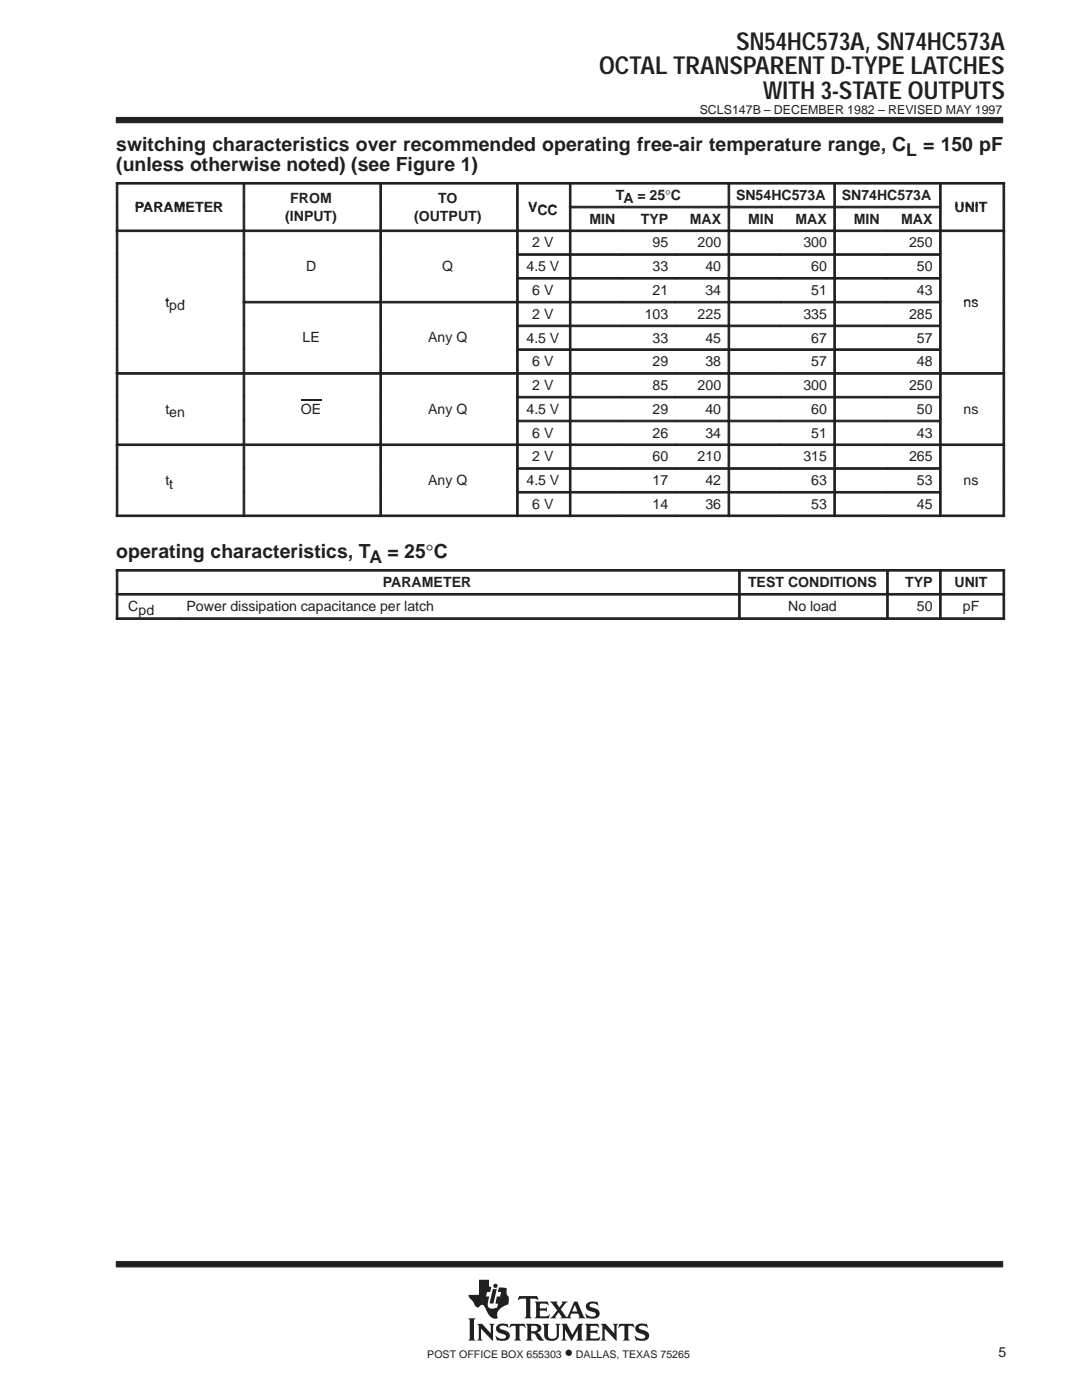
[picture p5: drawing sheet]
<svg xmlns="http://www.w3.org/2000/svg" width="216mm" height="279mm" viewBox="0 0 216 279" stroke-linecap="round" stroke-linejoin="round" font-family="sans-serif">
<g fill="#231f20" stroke="#231f20" stroke-width=".2">
<path d="M23.2 23.4h176.9v1.1h-176.9z" fill-rule="evenodd"/>
<path d="M23.2 251.8h176.9v1h-176.9z" fill-rule="evenodd"/>
</g>
<g fill="#231f20">
<path d="M98.3 257.3h.8l-.6 2.8h-.8z"/>
<path d="M104.9 264.2h1.9a.9 .9 0 0 1 1 .3 .9 .9 0 0 1 0 1.2l-.7 .2 .5 .4 .9 1.2a1.2 1.2 0 0 1-1.6-1l-.3-.4h-.6v1l.3 .4h-1.4l.3-.5v-2.3z" fill-rule="evenodd"/>
<path d="M109.7 259.8h1.6l-.2 .3 .5 .8 .6-.8-.1-.3h1.2l-.4 .2-1 1.3 1.2 1.6 1.5-3.1h.6l1.2 2.9 .4 .4-1.4-.1a.22 .22 0 0 0 .2-.1 .22 .22 0 0 0 0-.3l-.2-.4h-1.4l-.2 .7 .2 .2h-2.2l.2-.3-.5-.9-.7 .9 .2 .3h-1.3l.6-.4 .9-1.2z" fill-rule="evenodd"/>
<path d="M127.1 264.4l.8-.3 .9 .2 .2-.2 .3 .8-.1 .1a1.2 1.2 0 0 0-1.7-.1 1.47 1.47 0 0 0 1.3 .7 1.03 1.03 0 0 1 .7 1.2 1.03 1.03 0 0 1-1.2 .8l-1.1-.1-.2 .1-.4-1 .9 .5h.9a.45 .45 0 0 0 .4-.5 .45 .45 0 0 0-.6-.3l-.2-.1a1.11 1.11 0 0 1-1.2-1.5z" fill-rule="evenodd"/>
<path d="M123.6 264.2h2.8l.2 .8-.6-.4h-.5l-.1 .1v2.4l.3 .4h-1.4l.3-.4v-2.4l-.1-.1h-.5l-.7 .4z" fill-rule="evenodd"/>
<path d="M116.7 264.2h2.6l.2 .8-.6-.4-1.1 .1v.9h1.1l.3-.3v.9l-.4-.2h-1v1l1.3 .1 .7-.3-.3 .7h-2.8l.3-.4v-2.5z" fill-rule="evenodd"/>
<path d="M119.9 264.2h1l1.7 1.9v-1.5l-.3-.4h1l-.3 .4v3l-2.3-2.4v2l.3 .3h-1.1l.3-.4v-2.5z" fill-rule="evenodd"/>
<path d="M112 264.2h1.1l1.1 2.2 1.2-2.2h1l-.3 .4v2.6l.3 .3h-1.4l.3-.4v-1.7l-1.3 2.2-1.3-2.3v1.8l.4 .4h-1.1l.3-.5v-2.3z" fill-rule="evenodd"/>
<path d="M99.3 264.4l.7-.2 1.1 .1 .1-.2 .3 .8-.6-.3h-.8a.41 .41 0 0 0-.4 .4 .41 .41 0 0 0 .5 .4 1.29 1.29 0 0 1 1.5 1.4 1.08 1.08 0 0 1-1.2 .8l-1.1-.1-.2 .1-.4-1 .8 .5 .5 .1 .6-.1 .3-.3a.72 .72 0 0 0-.9-.6 .99 .99 0 0 1-1-.6 .99 .99 0 0 1 .2-1.2z" fill-rule="evenodd"/>
<path d="M101.9 264.2h2.8l.2 .8-.7-.4h-.4l-.1 .1v2.4l.3 .4h-1.4l.3-.4v-2.4l-.1-.1h-.5l-.7 .4z" fill-rule="evenodd"/>
<path d="M108.3 264.2h1.3l-.3 .4v2a.65 .65 0 0 0 .7 .6l.6-.1 .4-.4 .1-2-.3-.5h1l-.3 .4v1.8a1.54 1.54 0 0 1-2.4 .9l-.5-.6v-2.1z" fill-rule="evenodd"/>
<path d="M95.2 264.2h1l1.7 1.9v-1.5l-.3-.4h1.1l-.3 .4v3l-2.4-2.4v1.9l.3 .4h-1.1l.3-.5v-2.3z" fill-rule="evenodd"/>
<path d="M93.4 263.1h1.5l-.3 .4v3.6l.3 .4h-1.5l.3-.4v-3.6z" fill-rule="evenodd"/>
<path d="M103.6 258.7h3.6l.2 .8-.4-.3h-1.2v3.6l.3 .3h-1.4l.2-.2 .1-.3v-3.2l-.1-.2h-.8l-.7 .3z" fill-rule="evenodd"/>
<path d="M106.7 259.8h2.6l.1 .7-.5-.3-1.2 .1v.8h1.1l.3-.2v.9l-.4-.2h-1v1l.2 .1h1.2l.5-.4 .1 .1-.2 .7h-2.8l.3-.5v-2.3z" fill-rule="evenodd"/>
<path d="M117.1 260.2a2.09 2.09 0 0 1 1.9-.3l.2-.2 .1 .9a1.22 1.22 0 0 0-1.7-.1 .82 .82 0 0 0 .9 .5 1.06 1.06 0 0 1 1.2 1.1 1.06 1.06 0 0 1-1.2 1.1l-1.2-.2-.2 .2-.3-1 .8 .5 .8 .1a.46 .46 0 0 0 .5-.5 .46 .46 0 0 0-.5-.5h-.2a1.11 1.11 0 0 1-1.2-1.6z" fill-rule="evenodd"/>
<path d="M95.6 255.4h2v1.3l.4 .2-.2 .9h-.6l-.2 .9h.6l-.3 1.3 .1 .7a.9 .9 0 0 0 1.2 .4l.6-.2 .2-.7-.5-.1 .2-1.4h.7l.2-.9h-.7l.3-.9 1.5 .2v1.1l.2 .4 .2 .1v.7a.81 .81 0 0 1-.6 1.1 2.73 2.73 0 0 0-1.7 1.7l.1 .8-.1 .1a1.81 1.81 0 0 1-2.1-1.5l-.3-.6a.7 .7 0 0 0-.6-.6 .7 .7 0 0 0-.7 .5 1.12 1.12 0 0 1-1.1-1.1l-.7-.8-.2-.6h2.1z" fill-rule="evenodd"/>
<circle cx="98.9" cy="256.6" r=".43"/>
</g>
<g fill="#fff">
<path d="M114.7 260.4l.5 1.3h-1z"/>
<path d="M106 264.6h.6a.56 .56 0 0 1 .6 .5 .56 .56 0 0 1-.6 .6h-.6z" fill-rule="evenodd"/>
</g>
<g fill="#231f20" stroke="#231f20" stroke-width=".2">
<path d="M23.2 36.4h.3v4.7h-.3z" fill-rule="evenodd"/>
<path d="M23.2 36.4h25.3v.3h-25.3z" fill-rule="evenodd"/>
<path d="M48.5 36.4h.3v4.7h-.3z" fill-rule="evenodd"/>
<path d="M48.5 36.4h27.3v.3h-27.3z" fill-rule="evenodd"/>
<path d="M75.8 36.4h.3v4.7h-.3z" fill-rule="evenodd"/>
<path d="M75.8 36.4h27.3v.3h-27.3z" fill-rule="evenodd"/>
<path d="M103.1 36.4h.3v4.7h-.3z" fill-rule="evenodd"/>
<path d="M103.1 36.4h10.5v.3h-10.5z" fill-rule="evenodd"/>
<path d="M113.6 36.4h.3v4.7h-.3z" fill-rule="evenodd"/>
<path d="M113.6 36.4h31.7v.3h-31.7z" fill-rule="evenodd"/>
<path d="M145.3 36.4h.3v4.7h-.3z" fill-rule="evenodd"/>
<path d="M145.3 36.4h21.1v.3h-21.1z" fill-rule="evenodd"/>
<path d="M166.4 36.4h.3v4.7h-.3z" fill-rule="evenodd"/>
<path d="M166.4 36.4h21.1v.3h-21.1z" fill-rule="evenodd"/>
<path d="M187.5 36.4h.3v4.7h-.3z" fill-rule="evenodd"/>
<path d="M200.1 36.4h.4v4.7h-.4z" fill-rule="evenodd"/>
<path d="M187.5 36.4h13v.3h-13z" fill-rule="evenodd"/>
<path d="M23.2 41.2h.3v4.7h-.3z" fill-rule="evenodd"/>
<path d="M48.5 41.2h.3v4.7h-.3z" fill-rule="evenodd"/>
<path d="M75.8 41.2h.3v4.7h-.3z" fill-rule="evenodd"/>
<path d="M103.1 41.2h.3v4.7h-.3z" fill-rule="evenodd"/>
<path d="M113.6 41.2h.3v4.7h-.3z" fill-rule="evenodd"/>
<path d="M113.6 41.2h10.6v.3h-10.6z" fill-rule="evenodd"/>
<path d="M124.2 41.2h10.5v.3h-10.5z" fill-rule="evenodd"/>
<path d="M134.7 41.2h10.6v.3h-10.6z" fill-rule="evenodd"/>
<path d="M145.3 41.2h.3v4.7h-.3z" fill-rule="evenodd"/>
<path d="M145.3 41.2h10.5v.3h-10.5z" fill-rule="evenodd"/>
<path d="M155.8 41.2h10.6v.3h-10.6z" fill-rule="evenodd"/>
<path d="M166.4 41.2h.3v4.7h-.3z" fill-rule="evenodd"/>
<path d="M166.4 41.2h10.5v.3h-10.5z" fill-rule="evenodd"/>
<path d="M176.9 41.2h10.6v.3h-10.6z" fill-rule="evenodd"/>
<path d="M187.5 41.2h.3v4.7h-.3z" fill-rule="evenodd"/>
<path d="M200.1 41.2h.4v4.7h-.4z" fill-rule="evenodd"/>
<path d="M23.2 45.9h.3v4.7h-.3z" fill-rule="evenodd"/>
<path d="M23.2 45.9h25.3v.3h-25.3z" fill-rule="evenodd"/>
<path d="M48.5 45.9h.3v4.7h-.3z" fill-rule="evenodd"/>
<path d="M48.5 45.9h27.3v.3h-27.3z" fill-rule="evenodd"/>
<path d="M75.8 45.9h.3v4.7h-.3z" fill-rule="evenodd"/>
<path d="M75.8 45.9h27.3v.3h-27.3z" fill-rule="evenodd"/>
<path d="M103.1 45.9h.3v4.7h-.3z" fill-rule="evenodd"/>
<path d="M103.1 45.9h10.5v.3h-10.5z" fill-rule="evenodd"/>
<path d="M113.6 45.9h.3v4.7h-.3z" fill-rule="evenodd"/>
<path d="M113.6 45.9h10.6v.3h-10.6z" fill-rule="evenodd"/>
<path d="M124.2 45.9h10.5v.3h-10.5z" fill-rule="evenodd"/>
<path d="M134.7 45.9h10.6v.3h-10.6z" fill-rule="evenodd"/>
<path d="M145.3 45.9h.3v4.7h-.3z" fill-rule="evenodd"/>
<path d="M145.3 45.9h10.5v.3h-10.5z" fill-rule="evenodd"/>
<path d="M155.8 45.9h10.6v.3h-10.6z" fill-rule="evenodd"/>
<path d="M166.4 45.9h.3v4.7h-.3z" fill-rule="evenodd"/>
<path d="M166.4 45.9h10.5v.3h-10.5z" fill-rule="evenodd"/>
<path d="M176.9 45.9h10.6v.3h-10.6z" fill-rule="evenodd"/>
<path d="M187.5 45.9h.3v4.7h-.3z" fill-rule="evenodd"/>
<path d="M200.1 45.9h.4v4.7h-.4z" fill-rule="evenodd"/>
<path d="M187.5 45.9h13v.3h-13z" fill-rule="evenodd"/>
<path d="M23.2 50.6h.3v4.8h-.3z" fill-rule="evenodd"/>
<path d="M48.5 50.6h.3v4.8h-.3z" fill-rule="evenodd"/>
<path d="M75.8 50.6h.3v4.8h-.3z" fill-rule="evenodd"/>
<path d="M103.1 50.6h.3v4.8h-.3z" fill-rule="evenodd"/>
<path d="M103.1 50.6h10.5v.4h-10.5z" fill-rule="evenodd"/>
<path d="M113.6 50.6h.3v4.8h-.3z" fill-rule="evenodd"/>
<path d="M113.6 50.6h10.6v.4h-10.6z" fill-rule="evenodd"/>
<path d="M124.2 50.6h10.5v.4h-10.5z" fill-rule="evenodd"/>
<path d="M134.7 50.6h10.6v.4h-10.6z" fill-rule="evenodd"/>
<path d="M145.3 50.6h.3v4.8h-.3z" fill-rule="evenodd"/>
<path d="M145.3 50.6h10.5v.4h-10.5z" fill-rule="evenodd"/>
<path d="M155.8 50.6h10.6v.4h-10.6z" fill-rule="evenodd"/>
<path d="M166.4 50.6h.3v4.8h-.3z" fill-rule="evenodd"/>
<path d="M166.4 50.6h10.5v.4h-10.5z" fill-rule="evenodd"/>
<path d="M176.9 50.6h10.6v.4h-10.6z" fill-rule="evenodd"/>
<path d="M187.5 50.6h.3v4.8h-.3z" fill-rule="evenodd"/>
<path d="M200.1 50.6h.4v4.8h-.4z" fill-rule="evenodd"/>
<path d="M23.2 55.4h.3v4.7h-.3z" fill-rule="evenodd"/>
<path d="M48.5 55.4h.3v4.7h-.3z" fill-rule="evenodd"/>
<path d="M75.8 55.4h.3v4.7h-.3z" fill-rule="evenodd"/>
<path d="M103.1 55.4h.3v4.7h-.3z" fill-rule="evenodd"/>
<path d="M103.1 55.4h10.5v.3h-10.5z" fill-rule="evenodd"/>
<path d="M113.6 55.4h.3v4.7h-.3z" fill-rule="evenodd"/>
<path d="M113.6 55.4h10.6v.3h-10.6z" fill-rule="evenodd"/>
<path d="M124.2 55.4h10.5v.3h-10.5z" fill-rule="evenodd"/>
<path d="M134.7 55.4h10.6v.3h-10.6z" fill-rule="evenodd"/>
<path d="M145.3 55.4h.3v4.7h-.3z" fill-rule="evenodd"/>
<path d="M145.3 55.4h10.5v.3h-10.5z" fill-rule="evenodd"/>
<path d="M155.8 55.4h10.6v.3h-10.6z" fill-rule="evenodd"/>
<path d="M166.4 55.4h.3v4.7h-.3z" fill-rule="evenodd"/>
<path d="M166.4 55.4h10.5v.3h-10.5z" fill-rule="evenodd"/>
<path d="M176.9 55.4h10.6v.3h-10.6z" fill-rule="evenodd"/>
<path d="M187.5 55.4h.3v4.7h-.3z" fill-rule="evenodd"/>
<path d="M200.1 55.4h.4v4.7h-.4z" fill-rule="evenodd"/>
<path d="M23.2 60.1h.3v4.8h-.3z" fill-rule="evenodd"/>
<path d="M48.5 60.1h.3v4.8h-.3z" fill-rule="evenodd"/>
<path d="M48.5 60.1h27.3v.4h-27.3z" fill-rule="evenodd"/>
<path d="M75.8 60.1h.3v4.8h-.3z" fill-rule="evenodd"/>
<path d="M75.8 60.1h27.3v.4h-27.3z" fill-rule="evenodd"/>
<path d="M103.1 60.1h.3v4.8h-.3z" fill-rule="evenodd"/>
<path d="M103.1 60.1h10.5v.4h-10.5z" fill-rule="evenodd"/>
<path d="M113.6 60.1h.3v4.8h-.3z" fill-rule="evenodd"/>
<path d="M113.6 60.1h10.6v.4h-10.6z" fill-rule="evenodd"/>
<path d="M124.2 60.1h10.5v.4h-10.5z" fill-rule="evenodd"/>
<path d="M134.7 60.1h10.6v.4h-10.6z" fill-rule="evenodd"/>
<path d="M145.3 60.1h.3v4.8h-.3z" fill-rule="evenodd"/>
<path d="M145.3 60.1h10.5v.4h-10.5z" fill-rule="evenodd"/>
<path d="M155.8 60.1h10.6v.4h-10.6z" fill-rule="evenodd"/>
<path d="M166.4 60.1h.3v4.8h-.3z" fill-rule="evenodd"/>
<path d="M166.4 60.1h10.5v.4h-10.5z" fill-rule="evenodd"/>
<path d="M176.9 60.1h10.6v.4h-10.6z" fill-rule="evenodd"/>
<path d="M187.5 60.1h.3v4.8h-.3z" fill-rule="evenodd"/>
<path d="M200.1 60.1h.4v4.8h-.4z" fill-rule="evenodd"/>
<path d="M23.2 64.9h.3v4.7h-.3z" fill-rule="evenodd"/>
<path d="M48.5 64.9h.3v4.7h-.3z" fill-rule="evenodd"/>
<path d="M75.8 64.9h.3v4.7h-.3z" fill-rule="evenodd"/>
<path d="M103.1 64.9h.3v4.7h-.3z" fill-rule="evenodd"/>
<path d="M103.1 64.9h10.5v.3h-10.5z" fill-rule="evenodd"/>
<path d="M113.6 64.9h.3v4.7h-.3z" fill-rule="evenodd"/>
<path d="M113.6 64.9h10.6v.3h-10.6z" fill-rule="evenodd"/>
<path d="M124.2 64.9h10.5v.3h-10.5z" fill-rule="evenodd"/>
<path d="M134.7 64.9h10.6v.3h-10.6z" fill-rule="evenodd"/>
<path d="M145.3 64.9h.3v4.7h-.3z" fill-rule="evenodd"/>
<path d="M145.3 64.9h10.5v.3h-10.5z" fill-rule="evenodd"/>
<path d="M155.8 64.9h10.6v.3h-10.6z" fill-rule="evenodd"/>
<path d="M166.4 64.9h.3v4.7h-.3z" fill-rule="evenodd"/>
<path d="M166.4 64.9h10.5v.3h-10.5z" fill-rule="evenodd"/>
<path d="M176.9 64.9h10.6v.3h-10.6z" fill-rule="evenodd"/>
<path d="M187.5 64.9h.3v4.7h-.3z" fill-rule="evenodd"/>
<path d="M200.1 64.9h.4v4.7h-.4z" fill-rule="evenodd"/>
<path d="M23.2 69.6h.3v4.7h-.3z" fill-rule="evenodd"/>
<path d="M48.5 69.6h.3v4.7h-.3z" fill-rule="evenodd"/>
<path d="M75.8 69.6h.3v4.7h-.3z" fill-rule="evenodd"/>
<path d="M103.1 69.6h.3v4.7h-.3z" fill-rule="evenodd"/>
<path d="M103.1 69.6h10.5v.3h-10.5z" fill-rule="evenodd"/>
<path d="M113.6 69.6h.3v4.7h-.3z" fill-rule="evenodd"/>
<path d="M113.6 69.6h10.6v.3h-10.6z" fill-rule="evenodd"/>
<path d="M124.2 69.6h10.5v.3h-10.5z" fill-rule="evenodd"/>
<path d="M134.7 69.6h10.6v.3h-10.6z" fill-rule="evenodd"/>
<path d="M145.3 69.6h.3v4.7h-.3z" fill-rule="evenodd"/>
<path d="M145.3 69.6h10.5v.3h-10.5z" fill-rule="evenodd"/>
<path d="M155.8 69.6h10.6v.3h-10.6z" fill-rule="evenodd"/>
<path d="M166.4 69.6h.3v4.7h-.3z" fill-rule="evenodd"/>
<path d="M166.4 69.6h10.5v.3h-10.5z" fill-rule="evenodd"/>
<path d="M176.9 69.6h10.6v.3h-10.6z" fill-rule="evenodd"/>
<path d="M187.5 69.6h.3v4.7h-.3z" fill-rule="evenodd"/>
<path d="M200.1 69.6h.4v4.7h-.4z" fill-rule="evenodd"/>
<path d="M23.2 74.4h.3v4.7h-.3z" fill-rule="evenodd"/>
<path d="M23.2 74.4h25.3v.3h-25.3z" fill-rule="evenodd"/>
<path d="M48.5 74.4h.3v4.7h-.3z" fill-rule="evenodd"/>
<path d="M48.5 74.4h27.3v.3h-27.3z" fill-rule="evenodd"/>
<path d="M75.8 74.4h.3v4.7h-.3z" fill-rule="evenodd"/>
<path d="M75.8 74.4h27.3v.3h-27.3z" fill-rule="evenodd"/>
<path d="M103.1 74.4h.3v4.7h-.3z" fill-rule="evenodd"/>
<path d="M103.1 74.4h10.5v.3h-10.5z" fill-rule="evenodd"/>
<path d="M113.6 74.4h.3v4.7h-.3z" fill-rule="evenodd"/>
<path d="M113.6 74.4h10.6v.3h-10.6z" fill-rule="evenodd"/>
<path d="M124.2 74.4h10.5v.3h-10.5z" fill-rule="evenodd"/>
<path d="M134.7 74.4h10.6v.3h-10.6z" fill-rule="evenodd"/>
<path d="M145.3 74.4h.3v4.7h-.3z" fill-rule="evenodd"/>
<path d="M145.3 74.4h10.5v.3h-10.5z" fill-rule="evenodd"/>
<path d="M155.8 74.4h10.6v.3h-10.6z" fill-rule="evenodd"/>
<path d="M166.4 74.4h.3v4.7h-.3z" fill-rule="evenodd"/>
<path d="M166.4 74.4h10.5v.3h-10.5z" fill-rule="evenodd"/>
<path d="M176.9 74.4h10.6v.3h-10.6z" fill-rule="evenodd"/>
<path d="M187.5 74.4h.3v4.7h-.3z" fill-rule="evenodd"/>
<path d="M200.1 74.4h.4v4.7h-.4z" fill-rule="evenodd"/>
<path d="M187.5 74.4h13v.3h-13z" fill-rule="evenodd"/>
<path d="M23.2 79.1h.3v4.7h-.3z" fill-rule="evenodd"/>
<path d="M48.5 79.1h.3v4.7h-.3z" fill-rule="evenodd"/>
<path d="M75.8 79.1h.3v4.7h-.3z" fill-rule="evenodd"/>
<path d="M103.1 79.1h.3v4.7h-.3z" fill-rule="evenodd"/>
<path d="M103.1 79.1h10.5v.3h-10.5z" fill-rule="evenodd"/>
<path d="M113.6 79.1h.3v4.7h-.3z" fill-rule="evenodd"/>
<path d="M113.6 79.1h10.6v.3h-10.6z" fill-rule="evenodd"/>
<path d="M124.2 79.1h10.5v.3h-10.5z" fill-rule="evenodd"/>
<path d="M134.7 79.1h10.6v.3h-10.6z" fill-rule="evenodd"/>
<path d="M145.3 79.1h.3v4.7h-.3z" fill-rule="evenodd"/>
<path d="M145.3 79.1h10.5v.3h-10.5z" fill-rule="evenodd"/>
<path d="M155.8 79.1h10.6v.3h-10.6z" fill-rule="evenodd"/>
<path d="M166.4 79.1h.3v4.7h-.3z" fill-rule="evenodd"/>
<path d="M166.4 79.1h10.5v.3h-10.5z" fill-rule="evenodd"/>
<path d="M176.9 79.1h10.6v.3h-10.6z" fill-rule="evenodd"/>
<path d="M187.5 79.1h.3v4.7h-.3z" fill-rule="evenodd"/>
<path d="M200.1 79.1h.4v4.7h-.4z" fill-rule="evenodd"/>
<path d="M23.2 83.9h.3v4.7h-.3z" fill-rule="evenodd"/>
<path d="M48.5 83.9h.3v4.7h-.3z" fill-rule="evenodd"/>
<path d="M75.8 83.9h.3v4.7h-.3z" fill-rule="evenodd"/>
<path d="M103.1 83.9h.3v4.7h-.3z" fill-rule="evenodd"/>
<path d="M103.1 83.9h10.5v.3h-10.5z" fill-rule="evenodd"/>
<path d="M113.6 83.9h.3v4.7h-.3z" fill-rule="evenodd"/>
<path d="M113.6 83.9h10.6v.3h-10.6z" fill-rule="evenodd"/>
<path d="M124.2 83.9h10.5v.3h-10.5z" fill-rule="evenodd"/>
<path d="M134.7 83.9h10.6v.3h-10.6z" fill-rule="evenodd"/>
<path d="M145.3 83.9h.3v4.7h-.3z" fill-rule="evenodd"/>
<path d="M145.3 83.9h10.5v.3h-10.5z" fill-rule="evenodd"/>
<path d="M155.8 83.9h10.6v.3h-10.6z" fill-rule="evenodd"/>
<path d="M166.4 83.9h.3v4.7h-.3z" fill-rule="evenodd"/>
<path d="M166.4 83.9h10.5v.3h-10.5z" fill-rule="evenodd"/>
<path d="M176.9 83.9h10.6v.3h-10.6z" fill-rule="evenodd"/>
<path d="M187.5 83.9h.3v4.7h-.3z" fill-rule="evenodd"/>
<path d="M200.1 83.9h.4v4.7h-.4z" fill-rule="evenodd"/>
<path d="M23.2 88.6h.3v4.7h-.3z" fill-rule="evenodd"/>
<path d="M23.2 88.6h25.3v.3h-25.3z" fill-rule="evenodd"/>
<path d="M48.5 88.6h.3v4.7h-.3z" fill-rule="evenodd"/>
<path d="M48.5 88.6h27.3v.3h-27.3z" fill-rule="evenodd"/>
<path d="M75.8 88.6h.3v4.7h-.3z" fill-rule="evenodd"/>
<path d="M75.8 88.6h27.3v.3h-27.3z" fill-rule="evenodd"/>
<path d="M103.1 88.6h.3v4.7h-.3z" fill-rule="evenodd"/>
<path d="M103.1 88.6h10.5v.3h-10.5z" fill-rule="evenodd"/>
<path d="M113.6 88.6h.3v4.7h-.3z" fill-rule="evenodd"/>
<path d="M113.6 88.6h10.6v.3h-10.6z" fill-rule="evenodd"/>
<path d="M124.2 88.6h10.5v.3h-10.5z" fill-rule="evenodd"/>
<path d="M134.7 88.6h10.6v.3h-10.6z" fill-rule="evenodd"/>
<path d="M145.3 88.6h.3v4.7h-.3z" fill-rule="evenodd"/>
<path d="M145.3 88.6h10.5v.3h-10.5z" fill-rule="evenodd"/>
<path d="M155.8 88.6h10.6v.3h-10.6z" fill-rule="evenodd"/>
<path d="M166.4 88.6h.3v4.7h-.3z" fill-rule="evenodd"/>
<path d="M166.4 88.6h10.5v.3h-10.5z" fill-rule="evenodd"/>
<path d="M176.9 88.6h10.6v.3h-10.6z" fill-rule="evenodd"/>
<path d="M187.5 88.6h.3v4.7h-.3z" fill-rule="evenodd"/>
<path d="M200.1 88.6h.4v4.7h-.4z" fill-rule="evenodd"/>
<path d="M187.5 88.6h13v.3h-13z" fill-rule="evenodd"/>
<path d="M23.2 93.3h.3v4.8h-.3z" fill-rule="evenodd"/>
<path d="M48.5 93.3h.3v4.8h-.3z" fill-rule="evenodd"/>
<path d="M75.8 93.3h.3v4.8h-.3z" fill-rule="evenodd"/>
<path d="M103.1 93.3h.3v4.8h-.3z" fill-rule="evenodd"/>
<path d="M103.1 93.3h10.5v.4h-10.5z" fill-rule="evenodd"/>
<path d="M113.6 93.3h.3v4.8h-.3z" fill-rule="evenodd"/>
<path d="M113.6 93.3h10.6v.4h-10.6z" fill-rule="evenodd"/>
<path d="M124.2 93.3h10.5v.4h-10.5z" fill-rule="evenodd"/>
<path d="M134.7 93.3h10.6v.4h-10.6z" fill-rule="evenodd"/>
<path d="M145.3 93.3h.3v4.8h-.3z" fill-rule="evenodd"/>
<path d="M145.3 93.3h10.5v.4h-10.5z" fill-rule="evenodd"/>
<path d="M155.8 93.3h10.6v.4h-10.6z" fill-rule="evenodd"/>
<path d="M166.4 93.3h.3v4.8h-.3z" fill-rule="evenodd"/>
<path d="M166.4 93.3h10.5v.4h-10.5z" fill-rule="evenodd"/>
<path d="M176.9 93.3h10.6v.4h-10.6z" fill-rule="evenodd"/>
<path d="M187.5 93.3h.3v4.8h-.3z" fill-rule="evenodd"/>
<path d="M200.1 93.3h.4v4.8h-.4z" fill-rule="evenodd"/>
<path d="M23.2 98.1h.3v5h-.3z" fill-rule="evenodd"/>
<path d="M23.2 102.8h25.3v.3h-25.3z" fill-rule="evenodd"/>
<path d="M48.5 98.1h.3v5h-.3z" fill-rule="evenodd"/>
<path d="M48.5 102.8h27.3v.3h-27.3z" fill-rule="evenodd"/>
<path d="M75.8 98.1h.3v5h-.3z" fill-rule="evenodd"/>
<path d="M75.8 102.8h27.3v.3h-27.3z" fill-rule="evenodd"/>
<path d="M103.1 98.1h.3v5h-.3z" fill-rule="evenodd"/>
<path d="M103.1 98.1h10.5v.3h-10.5z" fill-rule="evenodd"/>
<path d="M103.1 102.8h10.5v.3h-10.5z" fill-rule="evenodd"/>
<path d="M113.6 98.1h.3v5h-.3z" fill-rule="evenodd"/>
<path d="M113.6 98.1h10.6v.3h-10.6z" fill-rule="evenodd"/>
<path d="M113.6 102.8h10.6v.3h-10.6z" fill-rule="evenodd"/>
<path d="M124.2 98.1h10.5v.3h-10.5z" fill-rule="evenodd"/>
<path d="M124.2 102.8h10.5v.3h-10.5z" fill-rule="evenodd"/>
<path d="M134.7 98.1h10.6v.3h-10.6z" fill-rule="evenodd"/>
<path d="M134.7 102.8h10.6v.3h-10.6z" fill-rule="evenodd"/>
<path d="M145.3 98.1h.3v5h-.3z" fill-rule="evenodd"/>
<path d="M145.3 98.1h10.5v.3h-10.5z" fill-rule="evenodd"/>
<path d="M145.3 102.8h10.5v.3h-10.5z" fill-rule="evenodd"/>
<path d="M155.8 98.1h10.6v.3h-10.6z" fill-rule="evenodd"/>
<path d="M155.8 102.8h10.6v.3h-10.6z" fill-rule="evenodd"/>
<path d="M166.4 98.1h.3v5h-.3z" fill-rule="evenodd"/>
<path d="M166.4 98.1h10.5v.3h-10.5z" fill-rule="evenodd"/>
<path d="M166.4 102.8h10.5v.3h-10.5z" fill-rule="evenodd"/>
<path d="M176.9 98.1h10.6v.3h-10.6z" fill-rule="evenodd"/>
<path d="M176.9 102.8h10.6v.3h-10.6z" fill-rule="evenodd"/>
<path d="M187.5 98.1h.3v5h-.3z" fill-rule="evenodd"/>
<path d="M200.1 98.1h.4v5h-.4z" fill-rule="evenodd"/>
<path d="M187.5 102.8h13v.3h-13z" fill-rule="evenodd"/>
<path d="M23.2 113.7h.3v4.7h-.3z" fill-rule="evenodd"/>
<path d="M23.2 113.7h124.2v.3h-124.2z" fill-rule="evenodd"/>
<path d="M147.4 113.7h.3v4.7h-.3z" fill-rule="evenodd"/>
<path d="M147.4 113.7h29.5v.3h-29.5z" fill-rule="evenodd"/>
<path d="M176.9 113.7h.3v4.7h-.3z" fill-rule="evenodd"/>
<path d="M176.9 113.7h10.6v.3h-10.6z" fill-rule="evenodd"/>
<path d="M187.5 113.7h.3v4.7h-.3z" fill-rule="evenodd"/>
<path d="M200.1 113.7h.4v4.7h-.4z" fill-rule="evenodd"/>
<path d="M187.5 113.7h13v.3h-13z" fill-rule="evenodd"/>
<path d="M23.2 118.4h.3v5.2h-.3z" fill-rule="evenodd"/>
<path d="M23.2 118.4h12.6v.4h-12.6z" fill-rule="evenodd"/>
<path d="M23.2 123.3h12.6v.3h-12.6z" fill-rule="evenodd"/>
<path d="M35.9 118.4h111.5v.4h-111.5z" fill-rule="evenodd"/>
<path d="M35.9 123.3h111.5v.3h-111.5z" fill-rule="evenodd"/>
<path d="M147.4 118.4h.3v5.2h-.3z" fill-rule="evenodd"/>
<path d="M147.4 118.4h29.5v.4h-29.5z" fill-rule="evenodd"/>
<path d="M147.4 123.3h29.5v.3h-29.5z" fill-rule="evenodd"/>
<path d="M176.9 118.4h.3v5.2h-.3z" fill-rule="evenodd"/>
<path d="M176.9 118.4h10.6v.4h-10.6z" fill-rule="evenodd"/>
<path d="M176.9 123.3h10.6v.3h-10.6z" fill-rule="evenodd"/>
<path d="M187.5 118.4h.3v5.2h-.3z" fill-rule="evenodd"/>
<path d="M200.1 118.4h.4v5.2h-.4z" fill-rule="evenodd"/>
<path d="M187.5 118.4h13v.4h-13z" fill-rule="evenodd"/>
<path d="M187.5 123.3h13v.3h-13z" fill-rule="evenodd"/>
</g>
<path d="M60 79.9h4.1" fill="none" stroke="#231f20" stroke-width=".36"/>
<g font-size="4.9" fill="#231f20">
<text x="146.9" y="9.9">SN54HC573A, SN74HC573A</text>
<text x="119.5" y="14.8">OCTAL TRANSPARENT D-TYPE LATCHES</text>
<text x="152.3" y="19.7">WITH 3-STATE OUTPUTS</text>
</g>
<g font-size="3.9" fill="#231f20">
<text x="23.2" y="34">(unless otherwise noted) (see Figure 1)</text>
<text x="23.2" y="30.2">switching characteristics over recommended operating free-air temperature range, C</text>
<text x="23.2" y="111.3">operating characteristics, T</text>
</g>
<g font-size="3.5" fill="#231f20">
<text x="180.8" y="31.1">L = 150 pF</text>
<text x="73.7" y="112.3">A = 25°C</text>
<text x="112.7" y="271">•</text>
</g>
<g font-size="2.8" fill="#231f20">
<text x="57.9" y="40.6">FROM</text>
<text x="87.4" y="40.6">TO</text>
<text x="122.9" y="39.9">TA = 25°C</text>
<text x="146.9" y="39.9">SN54HC573A</text>
<text x="168" y="39.9">SN74HC573A</text>
<text x="26.9" y="42.3">PARAMETER</text>
<text x="56.9" y="44.1">(INPUT)</text>
<text x="82.6" y="44.1">(OUTPUT)</text>
<text x="105.4" y="42.3">VCC</text>
<text x="117.6" y="44.6">MIN</text>
<text x="127.9" y="44.6">TYP</text>
<text x="137.6" y="44.6">MAX</text>
<text x="149.3" y="44.6">MIN</text>
<text x="158.7" y="44.6">MAX</text>
<text x="170.4" y="44.6">MIN</text>
<text x="179.8" y="44.6">MAX</text>
<text x="190.5" y="42.3">UNIT</text>
<text x="106.2" y="49.4">2 V</text>
<text x="130.2" y="49.4">95</text>
<text x="139.2" y="49.4">200</text>
<text x="160.3" y="49.4">300</text>
<text x="181.4" y="49.4">250</text>
<text x="61.1" y="54.1">D</text>
<text x="88.3" y="54.1">Q</text>
<text x="105.1" y="54.1">4.5 V</text>
<text x="106.2" y="58.9">6 V</text>
<text x="130.2" y="54.1">33</text>
<text x="130.2" y="58.9">21</text>
<text x="140.8" y="54.1">40</text>
<text x="140.8" y="58.9">34</text>
<text x="161.9" y="54.1">60</text>
<text x="161.9" y="58.9">51</text>
<text x="183" y="54.1">50</text>
<text x="183" y="58.9">43</text>
<text x="33" y="61.2">t d</text>
<text x="33" y="61.2">tpd</text>
<text x="106.2" y="63.6">2 V</text>
<text x="128.7" y="63.6">103</text>
<text x="139.2" y="63.6">225</text>
<text x="160.3" y="63.6">335</text>
<text x="181.4" y="63.6">285</text>
<text x="192.3" y="61.2">ns</text>
<text x="60.4" y="68.3">LE</text>
<text x="85.4" y="68.3">Any Q</text>
<text x="105.1" y="68.4">4.5 V</text>
<text x="130.2" y="68.4">33</text>
<text x="140.8" y="68.4">45</text>
<text x="161.9" y="68.4">67</text>
<text x="183" y="68.4">57</text>
<text x="106.2" y="73.1">6 V</text>
<text x="106.2" y="77.8">2 V</text>
<text x="130.2" y="73.1">29</text>
<text x="130.2" y="77.8">85</text>
<text x="139.2" y="77.8">200</text>
<text x="140.8" y="73.1">38</text>
<text x="160.3" y="77.8">300</text>
<text x="161.9" y="73.1">57</text>
<text x="181.4" y="77.8">250</text>
<text x="183" y="73.1">48</text>
<text x="33" y="82.6">ten</text>
<text x="60" y="82.6">OE</text>
<text x="85.4" y="82.6">Any Q</text>
<text x="105.1" y="82.6">4.5 V</text>
<text x="130.2" y="82.6">29</text>
<text x="140.8" y="82.6">40</text>
<text x="161.9" y="82.6">60</text>
<text x="183" y="82.6">50</text>
<text x="192.3" y="82.6">ns</text>
<text x="106.2" y="87.3">6 V</text>
<text x="130.2" y="87.3">26</text>
<text x="140.8" y="87.3">34</text>
<text x="161.9" y="87.3">51</text>
<text x="183" y="87.3">43</text>
<text x="106.2" y="92.1">2 V</text>
<text x="130.2" y="92.1">60</text>
<text x="139.2" y="92.1">210</text>
<text x="160.3" y="92.1">315</text>
<text x="181.4" y="92.1">265</text>
<text x="33" y="96.8">tt</text>
<text x="85.4" y="96.8">Any Q</text>
<text x="105.1" y="96.8">4.5 V</text>
<text x="106.2" y="101.5">6 V</text>
<text x="130.2" y="96.8">17</text>
<text x="130.2" y="101.5">14</text>
<text x="140.8" y="96.8">42</text>
<text x="140.8" y="101.5">36</text>
<text x="161.9" y="96.8">63</text>
<text x="161.9" y="101.5">53</text>
<text x="183" y="96.8">53</text>
<text x="183" y="101.5">45</text>
<text x="192.3" y="96.8">ns</text>
<text x="76.4" y="117.2">PARAMETER</text>
<text x="149.3" y="117.2">TEST CONDITIONS</text>
<text x="180.6" y="117.2">TYP</text>
<text x="190.5" y="117.2">UNIT</text>
<text x="25.6" y="122">Cpd</text>
<text x="37.2" y="122">Power dissipation capacitance per latch</text>
<text x="157.3" y="122">No load</text>
<text x="183" y="122">50</text>
<text x="192.1" y="122">pF</text>
<text x="199.2" y="270.7">5</text>
</g>
<text font-size="2.5" fill="#231f20" x="139.6" y="22.7">SCLS147B – DECEMBER 1982 – REVISED MAY 1997</text>
<g font-size="2.1" fill="#231f20">
<text x="85.3" y="271">POST OFFICE BOX 655303</text>
<text x="114.9" y="271">DALLAS, TEXAS 75265</text>
</g>
</svg>
